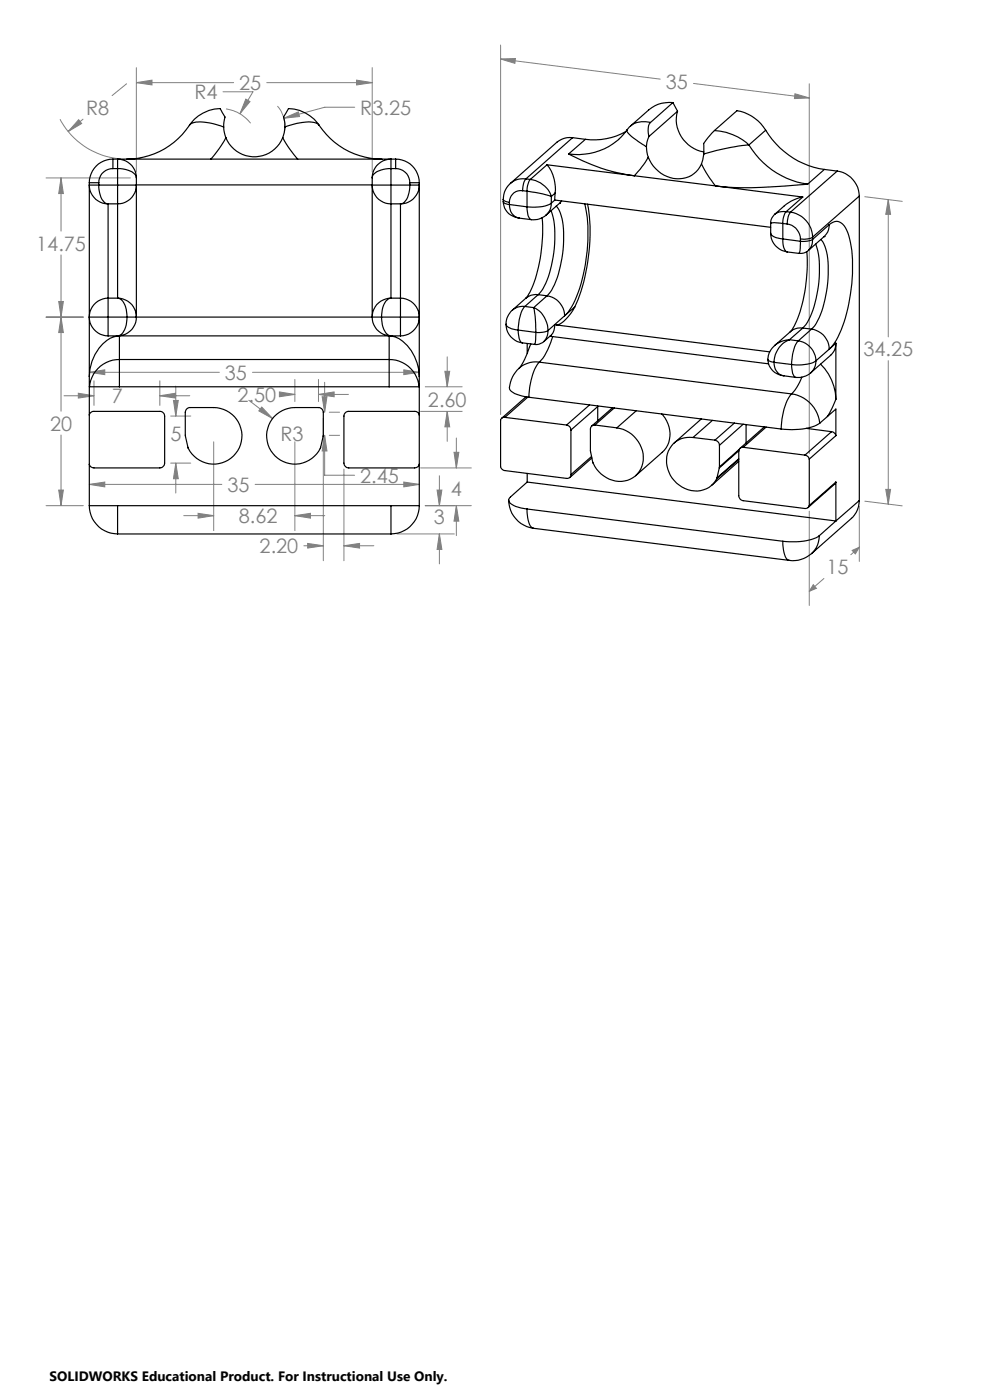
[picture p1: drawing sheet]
<svg xmlns="http://www.w3.org/2000/svg" width="210mm" height="297mm" viewBox="0 0 210 297" stroke-linecap="round" stroke-linejoin="round" font-family="sans-serif">
<g fill="none" stroke="#808080" stroke-width=".21">
<path d="M26.8 17.8l-3 2.5M28.9 17.5l3.3-.5v1zM28.9 14.4v22.1M28.9 17.5h20.7M47.3 19.5h6.4l-2.8 4.6M56.6 17.5h22.4M75.6 17l3.4 .5-3.4 .5zM79 14.4v22.1M106.2 12.5l3.1-.1-.1 1zM106.2 9.6v78.3M106.2 12.5l33.9 4.3M147.1 17.7l24.6 3.1"/>
<path d="M168.6 19.9l3.1 .9-3.2 .1zM171.7 17.8v78.4M9.8 37.7h17.9M12.7 25.3a15.9 15.9 0 0 0 12.9 8.4M12.9 37.7l.5 3.4h-.9zM12.9 37.7v11.3M16.7 25.4l.6 .8-2.8 1.7zM17.6 25.3l-3.1 2.6M47.9 23.1a8.2 8.2 0 0 1 5.3 3M52.1 21l.9 .6-2.1 2.5zM58.8 22.5a6.5 6.5 0 0 1 1.5 5.5M60.2 25.1l3.1-1.4 .2 1z"/>
<path d="M75.2 22.8h-6.3l-8.7 2.3M12.9 54.1v33.1M183.4 41.7l8 1M188.4 42.4l.5 3.1h-1zM188.4 42.4v29.1M9.8 67.3h7.9M12.5 64h.9l-.5 3.3zM12.9 67.3l.5 3.3h-.9zM18.9 79l3.3-.5v1zM18.9 79h27.6M53.6 79h35.3M85.7 78.5l3.2 .5-3.2 .5z"/>
<path d="M94.4 78.8h1l-.5 3.3zM94.9 75.7v6.4M188.4 76.5v30.5M12.9 92.3v15M13.6 84h6.3M16.6 83.4l3.3 .6-3.3 .5zM19.9 80.8v5.2M33.9 84l3.3-.6v1.1zM33.9 80.8v5.2M33.9 84h6.4M36.2 88.3h4.3M36.2 98.2h4.3"/>
<path d="M36.8 84.9h1l-.5 3.4zM37.3 98.2l.5 3.4h-1zM37.3 81.9v6.4M37.3 98.2v6.4M45.3 93.7v18.9M52.8 84.9l5 3.9M55.5 86.4l2.3 2.4-2.9-1.6zM59.3 83.1l3.2 .6-3.2 .5zM59.7 83.7h2.8M62.5 80.5v4.7M62.5 93.7v18.9M67.6 83.7l3.3-.6v1.1z"/>
<path d="M67.6 80.5v4.7M67.6 83.7h6.3M68.3 84.2h1.1l-.5 3.3zM68.6 88.7v30.3M68.9 92.4l.5 3.3h-1.1zM68.9 92.4v8.4h6.3M68.9 81.1v6.4M69.8 92.4h2.2M69.8 87.5h2.2M73 99.5v19.5M89.2 99.3h10.8M89.2 87.3h8.8"/>
<path d="M90.2 82.1h7.8M94.9 87.3l.5 3.3h-1zM94.9 87.3v6.3M96.3 96h1l-.5 3.3zM96.8 92.9v6.4M9.8 107.3h7.9M12.5 104h.9l-.5 3.3zM18.9 102.8l3.3-.5v1zM18.9 102.8h28.2M39 109.4h6.3M42 108.9l3.3 .5-3.3 .5zM54.1 102.8h34.8"/>
<path d="M62.5 109.4l3.4-.5v1zM62.5 109.4h6.4M64.5 115.8h4.1M65.3 115.3l3.3 .5-3.3 .5zM73 115.8l3.3-.5v1zM73 115.8h6.3M84.2 113.3h12.2M85.7 102.3l3.2 .5-3.2 .5zM90.2 107.3h9.8M92.7 104h1l-.5 3.3zM93.2 113.3l.5 3.3h-1zM93.2 100.9v6.4"/>
<path d="M93.2 113.3v6.3M96.8 107.3l.5 3.3h-1zM96.8 107.3v6.3M171.7 108.4v20M180.8 116.8l1.5-.7-.9 1.4zM182.3 107.4v11.7M182.3 116.1l-1.8 1.6M183.4 106.3l8 1M187.9 103.8h1l-.5 3.2zM172.5 124l.7 .8-1.5 .6zM174.8 122.7l-3.1 2.7"/>
</g>
<path d="M28.9 17.5l3.3-.5v1zM75.6 17l3.4 .5-3.4 .5zM12.9 37.7l.5 3.4h-.9zM12.5 64h.9l-.5 3.3zM85.7 78.5l3.2 .5-3.2 .5zM18.9 79l3.3-.5v1zM12.9 67.3l.5 3.3h-.9zM12.5 104h.9l-.5 3.3zM18.9 102.8l3.3-.5v1zM85.7 102.3l3.2 .5-3.2 .5zM92.7 104h1l-.5 3.3zM93.2 113.3l.5 3.3h-1zM96.8 107.3l.5 3.3h-1zM96.3 96h1l-.5 3.3zM94.9 87.3l.5 3.3h-1zM94.4 78.8h1l-.5 3.3zM55.5 86.4l-.6 .8 2.9 1.6zM59.3 83.1l3.2 .6-3.2 .5zM67.6 83.7l3.3-.6v1.1zM68.9 92.4l.5 3.3h-1.1zM68.3 84.2h1.1l-.5 3.3zM16.6 83.4l3.3 .6-3.3 .5zM33.9 84l3.3-.6v1.1zM36.8 84.9h1l-.5 3.4zM37.3 98.2l.5 3.4h-1zM42 108.9l3.3 .5-3.3 .5zM62.5 109.4l3.4-.5v1zM73 115.8l3.3-.5v1zM65.3 115.3l3.3 .5-3.3 .5zM60.2 25.1l3.3-.4-.2-1zM16.7 25.4l-2.2 2.5 2.8-1.7zM52.1 21l-1.2 3.1 2.1-2.5zM187.9 103.8h1l-.5 3.2zM188.4 42.4l.5 3.1h-1zM172.5 124l.7 .8-1.5 .6zM180.8 116.8l1.5-.7-.9 1.4zM168.6 19.9l3.1 .9-3.2 .1zM106.2 12.5l3.1-.1-.1 1z" fill="#808080"/>
<g fill="none" stroke="#000" stroke-width=".25">
<path d="M18.9 38.8h2.1M18.9 39.3h2.1M18.9 39.3a4 4 0 0 0 4 3.9M18.9 39.3v28M18.9 38.8v.5M21 39.3a4 4 0 0 0 1.6 3.9h.3M21 38.8v.5M21 39.3h3.9M24 33.8v2M24 33.8a5 5 0 0 0-5.1 5M24 35.8a2.99 2.99 0 0 0-3 3M24 33.8h59.9"/>
<path d="M24 35.8h.9M24.9 35.8v-2a3.9 3.9 0 0 1 4 3.9M24.9 39.3h4M24.9 35.8a4.2 4.2 0 0 1 4 1.7v.2M24.9 39.3v3.9M24.9 35.8v3.5M28.9 39.3a3.9 3.9 0 0 1-4 3.9M28.9 39.3v28M28.9 37.7v1.6M28.9 39.2h50.1M40.2 26.6a16 16 0 0 1-13.4 7.2M40.2 26.6v-.1a3.4 3.4 0 0 1 3.2-.6l2 .4 2 .6"/>
<path d="M40.2 26.6a7.7 7.7 0 0 1 6.5-3.5l1 1.7-.3 2.1M47.4 26.9l.5 2.3M47.9 29.2a23.2 23.2 0 0 1-3.2 4.6M47.9 29.2a6.5 6.5 0 0 0 6 4.1 6.5 6.5 0 0 0 6.1-4.1M60 29.2a23.2 23.2 0 0 0 3.1 4.6M60.4 26.9l-.1 1.3-.3 1M67.7 26.6a1.72 1.72 0 0 0-1.7-.7l-3 .3-2.6 .7M67.7 26.6a16 16 0 0 0 13.3 7.2M67.7 26.6a7.7 7.7 0 0 0-6.5-3.5l-1.1 1.7 .3 2.1M79 39.3h3.9M79 39.3a3.9 3.9 0 0 0 3.9 3.9M79 39.3v28"/>
<path d="M79 37.7v1.6M82.9 35.8a4.2 4.2 0 0 0-3.9 1.7v.2M82.9 35.8v-2a3.9 3.9 0 0 0-3.9 3.9M82.9 39.3v3.9M82.9 35.8h1M82.9 39.3h4M82.9 35.8v3.5M83.9 35.8a2.99 2.99 0 0 1 3 3M83.9 33.8v2M83.9 33.8a5 5 0 0 1 5 5M86.9 38.8h2M86.9 39.3h2"/>
<path d="M86.9 39.3a4 4 0 0 1-1.7 3.9h-.3M86.9 38.8v.5M88.9 39.3a4 4 0 0 1-4 3.9M88.9 39.3v28M88.9 38.8v.5M108.3 38.9a4.4 4.4 0 0 0-1.5 3.4M111.5 38a4.1 4.1 0 0 0-.7 2.5M111.5 38a3.9 3.9 0 0 0-3.2 .9M111.5 38l1 .1M112.5 38.1a4.1 4.1 0 0 0-.7 2.5M112.5 38.1a5.5 5.5 0 0 1 4.4 3.6M116 35a8.2 8.2 0 0 1 1.8 6"/>
<path d="M116 35l35.8 4.4M116 35l-3.5 3.1M120.6 32.7a39.3 39.3 0 0 0 13.9 4.6l1.3-1.4 1.7-2.5M121.5 29.2a4.3 4.3 0 0 0-3.4 1l-9.8 8.7M121.5 29.2l-10 8.8M121.5 29.2l2.7 .4M124.2 29.6l-3.6 3.1M131.2 29.6a13.4 13.4 0 0 1-10.6 3.1M132.8 27.9a13.7 13.7 0 0 1-8.6 1.7M133 27.6l-1.8 2M133 27.6a.88 .88 0 0 0 .5 .9l1.9 1.6 1.7 1M133.8 26.7l-.8 .9"/>
<path d="M137.1 31.1l.4 2.3M137.5 33.4a6.7 6.7 0 0 0 9.2 3.8 5.3 5.3 0 0 0 2.1-2.4M137.7 29l-.5 1.2-.1 .9M138 26a3.3 3.3 0 0 0-.3 3M142.7 21.8a6.5 6.5 0 0 0-5.1 1.6l-3.9 3.3a4.4 4.4 0 0 1 4.3-.7M142.7 21.8l1 1.8M142.7 21.8l-4.7 4.2M143.7 23.6a7 7 0 0 0 5.6 8.6M143.7 23.6l-6 5.4M148.8 34.8l1.3 2.4 1.7 2.2M149.3 32.7l-.5 2.1M151.6 27.7l-2.3 2.7v2.3"/>
<path d="M151.6 27.7a11.6 11.6 0 0 1 7.3 3v.1M151.8 39.4l18.5 2.4M158.9 30.8a38.6 38.6 0 0 0-9.6 1.9M158.9 30.8a17.3 17.3 0 0 0 12.4 8.2M162.4 27.6a8.9 8.9 0 0 0-6.1-4.1l-4.7 4.2M162.4 27.6a17.5 17.5 0 0 0 12.5 8.3M162.4 27.6l-3.5 3.2M171.3 39a94.4 94.4 0 0 1-19.5 .4M174.9 35.9l-3.6 3.1M174.9 35.9l2.7 .4M177.6 36.3a5.5 5.5 0 0 1 4.7 5.3M177.6 36.3l-9.9 8.7"/>
<path d="M22.9 43.2v20M22.9 43.2h2M24.9 43.2v20M82.9 43.2v20M82.9 43.2h2M84.9 43.2v20M106.8 42.8a3.6 3.6 0 0 0 3.4 3.5M106.8 42.3l.3 .4 1 .2M106.8 42.8l.3 .4 1 .2M106.8 42.3v.5M108.1 43.4a2.65 2.65 0 0 0 2.1 2.9M108.1 43.4l3.7 .5"/>
<path d="M108.1 42.9v.5M110.2 46.3l2.5 .3M110.8 40.5a2.4 2.4 0 0 0-2.7 2.4M110.8 40.5l1 .1M111.8 40.6l3.3 .5 1.8 .6M111.8 43.9l.2 1.8 .3 .6 .4 .3M111.8 40.6v3.3M115 46.2a31.5 31.5 0 0 1-2.9 16.2l-.6 .9M115.9 45.6a3.9 3.9 0 0 1-3.2 1M116.9 44.7a21.6 21.6 0 0 1 .1 11.6 12.3 12.3 0 0 1-2.8 6.2M116.9 43.1a7.7 7.7 0 0 1-5.1 .8M116.9 43.1a3.1 3.1 0 0 1-1 2.5"/>
<path d="M116.9 41.7v1.4M117.7 42.4l45.8 5.8M117.7 42.4l-.8 .7M117.8 41l-.1 1.4M117.8 41l-.9 .7M118 43.7a9.1 9.1 0 0 1 1.6 6.5 23.5 23.5 0 0 1-2.9 11.8l-.7 .8M118.7 43.1h.1M118.7 43.1l-2.8 2.5M119.1 42.6l-.4 .5M124 43.2a35.4 35.4 0 0 1-2.7 21.8l-.8 1.2-.7 .8M124.6 43.3a39.3 39.3 0 0 1-2.7 21.8M163.5 49.5a4 4 0 0 0 3.5 3.9"/>
<path d="M163.5 47.4l.8-.2 1.8 .2M163.5 49.5a2.02 2.02 0 0 0 2 1.1l.6 .1M163.5 47.4v2.1M164.3 45.5l-.6 .7-.2 1.2M166.1 50.7a2.72 2.72 0 0 0 .9 2.7M166.1 47.4l.9 .1M166.1 50.7l3.7 .5M166.1 47.4v3.3M166.8 44.9a4.1 4.1 0 0 0-.7 2.5M166.8 44.9l-1.5 .1-1 .5M166.8 44.9l.9 .1M167 47.5a3.2 3.2 0 0 1 2.8 3.2"/>
<path d="M167.7 45a4.1 4.1 0 0 0-.7 2.5M167.7 45a5.5 5.5 0 0 1 4.7 5.3M169.8 51.2l-.1 1.8-.2 .8-2.5-.4M169.8 50.7v.5M170.3 41.8a8.5 8.5 0 0 0-3.9 1.9l-2.1 1.8M170.3 41.8l-3.5 3.1M171.1 53.4a31.1 31.1 0 0 1-3 16.4l-.5 .6M171.5 53.1l-1 .6h-1M172.4 50.3a3.8 3.8 0 0 1-2.6 .4M172.4 50.8a4.4 4.4 0 0 1-2.6 .4M172.4 50.8a3.2 3.2 0 0 1-.9 2.3M172.4 50.3v.5"/>
<path d="M173 51.8a22.9 22.9 0 0 1-.1 12.4 11.8 11.8 0 0 1-2.6 5.4M174.1 50.8a8.6 8.6 0 0 1 1.6 5.6 24 24 0 0 1-2.9 12.7l-.6 .7M174.8 50.2h.1M174.8 50.2l-3.3 2.9M175.9 47.7a2.04 2.04 0 0 1 3.5 .6 21 21 0 0 1 1.4 10.8 31.4 31.4 0 0 1-3.8 13.6l-1.1 1.4M175.9 47.7a3.1 3.1 0 0 1-1.1 2.5M175.9 47.7l-3.5 3.1M182.3 41.6l-9.9 8.7M182.3 41.6v64.6M18.9 67.3h4M18.9 67.3a4 4 0 0 0 4 4M18.9 79.9v27.4"/>
<path d="M18.9 67.3v12.6M22.9 63.2v4.1M22.9 63.2a4 4 0 0 0-4 4.1M22.9 67.3v4M22.9 67.3h4.1M22.9 63.2h2M22.9 71.3h62M24.9 63.2a3.3 3.3 0 0 1 2 3.5l.1 .6M24.9 63.2a4 4 0 0 1 4 4.1M25.3 76.3v5.8M25.3 76.3a6.3 6.3 0 0 0-6.3 5.8h6.3M25.3 76.3v-5a5.5 5.5 0 0 0-4.3 2.5 10.2 10.2 0 0 0-2.1 6.1"/>
<path d="M25.3 76.3h57.3M27 67.3h1.9M27 67.3a4.7 4.7 0 0 1-1.5 3.8l-.6 .2a4 4 0 0 0 4-4M28.9 67.3h50.1M79 67.3a3.9 3.9 0 0 0 3.9 4 3.2 3.2 0 0 1-1.9-3.5l-.1-.5M79 67.3h1.9M80.9 67.3h4M82.6 76.3v5.8M82.6 76.3a6.3 6.3 0 0 1 6.3 5.8h-6.3M82.6 76.3v-5a5.9 5.9 0 0 1 4.6 3.1 10.3 10.3 0 0 1 1.7 5.5M82.9 63.2a4 4 0 0 0-3.9 4.1M82.9 63.2a3.3 3.3 0 0 0-1.9 3.5l-.1 .6"/>
<path d="M82.9 63.2h2M84.9 63.2v4.1M84.9 63.2a4 4 0 0 1 4 4.1M84.9 67.3h4M84.9 67.3v4M88.9 67.3a4 4 0 0 1-4 4M88.9 79.9v27.4M88.9 67.3v12.6M107.4 68.8a3.9 3.9 0 0 0 3.4 3.9M107.4 68.8a2.02 2.02 0 0 0 2 1.2h.5M108.7 65.8a4 4 0 0 0-1.3 3M109.9 70a3.1 3.1 0 0 0 .8 2.7h.1"/>
<path d="M109.9 70l3.8 .5M110.1 78.1a6 6 0 0 0-2 4.4l.1 .3a6.9 6.9 0 0 0 4 1.5M111.3 65a7.8 7.8 0 0 0-1.4 5M111.3 65l-1.5 .2-1.1 .6M111.3 65l1.9 .3M111.5 63.3l-2.8 2.5M111.8 72.9v2.1M112.3 73.7l-1 2.5-1.2 1.9M112.6 73l-.3 .7M113.2 65.3l.3 1.8 .2 3.4M113.2 65.3a5.3 5.3 0 0 1 3 4.8M113.7 70.5l-.1 1.8-.2 .8-2.6-.4"/>
<path d="M114.2 62.5h-.6a3.3 3.3 0 0 0-2.1 .8M114.2 62.5l-2.9 2.5M114.2 62.5l1.8 .3M114.4 76.8a12 12 0 0 0-2.2 7.5M114.4 76.8a5.2 5.2 0 0 0-4.3 1.3M114.4 76.8l53.5 6.8M115.4 72.5l-1.1 .5-1 .1M115.4 72.5l1.8-1.8 .3-.6 .2-1.2 45.6 5.7M116 62.8a4.4 4.4 0 0 1 3.8 4.2M116 62.8l-2.8 2.5M116.2 70.1a4.4 4.4 0 0 1-2.5 .4M116.2 70.1l-.1 1-.7 1.4"/>
<path d="M116.6 71.3l46.4 5.9M117.2 71.4a13.3 13.3 0 0 1-2.8 5.4M119.8 67l-3.6 3.1M121.9 65.1a8.1 8.1 0 0 1-3.5 3.8h-.4M121.9 65.1l-2.1 1.9M162.9 76.2a3.6 3.6 0 0 0 3.4 3.5M162.9 76.2l.4 .4 .9 .3M164.2 76.9a2.64 2.64 0 0 0 2.1 2.8M164.2 76.9l3.7 .4M164.3 73.3l-.6 .7-.5 .9-.3 1.3M166.3 79.7l2.5 .4M167.5 72.1a5.2 5.2 0 0 0-3.3 4.8"/>
<path d="M167.5 72.1l-1.9 .4-1.3 .8M167.5 72.1l1.8 .2M167.6 70.4l-3.3 2.9M167.9 77.3l.2 1.9 .3 .6 .4 .3M169.3 72.3a7.8 7.8 0 0 0-1.4 5M169.3 72.3a4.4 4.4 0 0 1 3.8 4.2M170.3 69.6a3.3 3.3 0 0 0-2.7 .8M170.3 69.6l-2.8 2.5M170.3 69.6l1.9 .2M172 79.1a4.3 4.3 0 0 1-3.2 1M172.2 69.8a4.3 4.3 0 0 1 3.7 4.3M172.2 69.8l-2.9 2.5"/>
<path d="M173.1 76.5a7.7 7.7 0 0 1-5.2 .8M173.1 76.5a3.4 3.4 0 0 1-1.1 2.6M174.1 77.3a10.8 10.8 0 0 1 3.2 7.4M175.9 74.1l-2.8 2.4M177.3 72.8a3.1 3.1 0 0 1-1.1 2.5l-4.2 3.8M177.3 72.8l-1.4 1.3M177.3 72.8v11.9M18.9 88a.99 .99 0 0 1 1-.7h14a1.02 1.02 0 0 1 1 1v9.9a1.09 1.09 0 0 1-1 1.1h-14a.99 .99 0 0 1-1-.8M25.3 82.1h57.3M39.6 86.7l.5-.2h5.2a6 6 0 0 1 5.1 9.2 6 6 0 0 1-10.5-.8l-.6-2.5v-4.9zM58.1 88.4l.6-.5a6.1 6.1 0 0 1 3.8-1.4h5.1a1.02 1.02 0 0 1 1 1v4.9l-.6 2.5a6 6 0 0 1-8.7 2.6 6 6 0 0 1-1.2-9.1zM88.9 88a.99 .99 0 0 0-1-.7h-13.9a1.02 1.02 0 0 0-1 1v9.9a1.09 1.09 0 0 0 1 1.1h13.9a.99 .99 0 0 0 1-.8"/>
<path d="M107.1 88.5a.75 .75 0 0 0-.9 .6v9.9a1.08 1.08 0 0 0 .9 .8l13.1 1.7a.76 .76 0 0 0 .9-.8M107.1 88.5l13.1 1.7M111.6 84.2l-5.2 4.5M112 84.2l-4.9 4.3M112.2 84.3l53.5 6.7M120.2 90.2a1.1 1.1 0 0 1 .9 1M121.1 91.2v9.5M125.1 85.9l-4.9 4.3M125.5 96.8l-4.4 3.9M125.6 97.2l-4.7 4.1M126.2 90.2a.85 .85 0 0 0-1 .8v4.7l.5 2.4a6.4 6.4 0 0 0 7.5 3.8 5.4 5.4 0 0 0 1.8-8.8 6.4 6.4 0 0 0-4.2-2.3M126.2 90.2l4.6 .6"/>
<path d="M126.8 86.1v.2M126.8 86.3v2.9M126.8 86.3l-5.7 4.9M129.9 86.5l-4.4 3.9M130.3 86.5l-4.1 3.7M135 87.1l-4.2 3.7M140.4 87.8a5.7 5.7 0 0 1 .1 8.2l-5.7 4.9M147 92.8a5 5 0 0 0-4.8 2.1 5 5 0 0 0-.3 5.3 5.9 5.9 0 0 0 8.9 2.8l1.2-1.4M147 92.8l4.7 .6M148.8 88.9l-5.8 5.1M151.1 89.2l-4.1 3.6M151.7 93.4a1.17 1.17 0 0 1 .9 1.1"/>
<path d="M152.6 99.3l-.5 2.1M152.6 99.1v.2M152.6 94.5v4.6M155.8 89.7l-4.1 3.7M156.7 97.9l-5.7 5.1M156.7 97.5l-4.7 4.1M156.7 97.3l-4.6 4.1M156.7 95.6l-4.1 3.7M156.8 95.4l-4.2 3.7M157.7 94.9a.85 .85 0 0 0-1 .8v9.5a1.1 1.1 0 0 0 1 1l13 1.7a.8 .8 0 0 0 1-.7M157.7 94.9l13 1.7M157.7 90l-5.1 4.5"/>
<path d="M158.3 90.1v3.9M162.1 90.6l-5.1 4.5M162.5 90.6l-4.8 4.3M167.9 83.6a12 12 0 0 0-2.2 7.4M167.9 83.6a7 7 0 0 1 6 6.2M170.1 80l-1.1 2.2-1.1 1.4M170.7 96.6a1.08 1.08 0 0 1 1 .8M171 90.9l5.4 .7M171.7 97.4v9.8M173.9 89.8a12.4 12.4 0 0 1-8.2 1.2M175.5 88.4l-1.6 1.4M175.5 88.4l1.8-1.6v5.6"/>
<path d="M176.4 91.6a1.08 1.08 0 0 1 .9 .8M176.4 91.6l-5.7 5M177.3 84.7l-.8 2-1 1.7M177.3 92.4l-5.6 5M18.9 107.3a6.1 6.1 0 0 0 6 6M18.9 107.3h6M24.9 107.3v6M24.9 113.3h58M24.9 107.3h58M82.9 107.3v6M82.9 107.3h6M88.9 107.3a6.1 6.1 0 0 1-6 6"/>
<path d="M107.9 106.1a6.1 6.1 0 0 0 5.3 6M111.8 108a5.4 5.4 0 0 0 1.1 4l.3 .1M111.8 108l54.3 6.8M111.8 102.3l-3.5 3.1a.9 .9 0 0 0-.4 .9 .9 .9 0 0 0 .7 .7l.8 .5 2.4 .5M111.8 102.3l65.5 8.2M111.8 100.4v1.9M113.2 112.1l54.2 6.8M152.1 101.4l-.1 .2M166.1 114.8a6.1 6.1 0 0 0 .9 3.9l.4 .2M172.2 117.4a6 6 0 0 1-4.8 1.5M173.8 113.7a11.8 11.8 0 0 1-7.7 1.1M173.8 113.7l-.1 .6a4.9 4.9 0 0 1-1.5 3.1"/>
<path d="M177.3 102.3l-.2 .4-5.7 5M177.3 102.3v8.2M177.3 102.3l-5.6 4.9M177.3 110.5l-3.5 3.2M182.3 106.2a5.2 5.2 0 0 1-1.7 3.8l-8.4 7.4M182.3 106.2l-5 4.3"/>
</g>
<g font-size="4.2" fill="#808080">
<text x="41.2" y="21">R4</text>
<text x="50.8" y="19.1">25</text>
<text x="141.3" y="18.8">35</text>
<text x="18.3" y="24.4">R8</text>
<text x="76.4" y="24.3">R3.25</text>
<text x="7.7" y="53.1">14.75</text>
<text x="183.2" y="75.6">34.25</text>
<text x="47.7" y="80.5">35</text>
<text x="23.7" y="85.5">7</text>
<text x="50.4" y="85.3">2.50</text>
<text x="90.8" y="86.4">2.60</text>
<text x="10.6" y="91.3">20</text>
<text x="36.1" y="93.6">5</text>
<text x="59.5" y="93.6">R3</text>
<text x="48.3" y="104.4">35</text>
<text x="76.4" y="102.4">2.45</text>
<text x="95.7" y="105.2">4</text>
<text x="50.7" y="111">8.62</text>
<text x="92.1" y="111.3">3</text>
<text x="55.1" y="117.4">2.20</text>
<text x="175.3" y="121.8">15</text>
</g>
<text font-size="2.9" x="10.5" y="292.9">SOLIDWORKS Educational Product. For Instructional Use Only.</text>
</svg>
